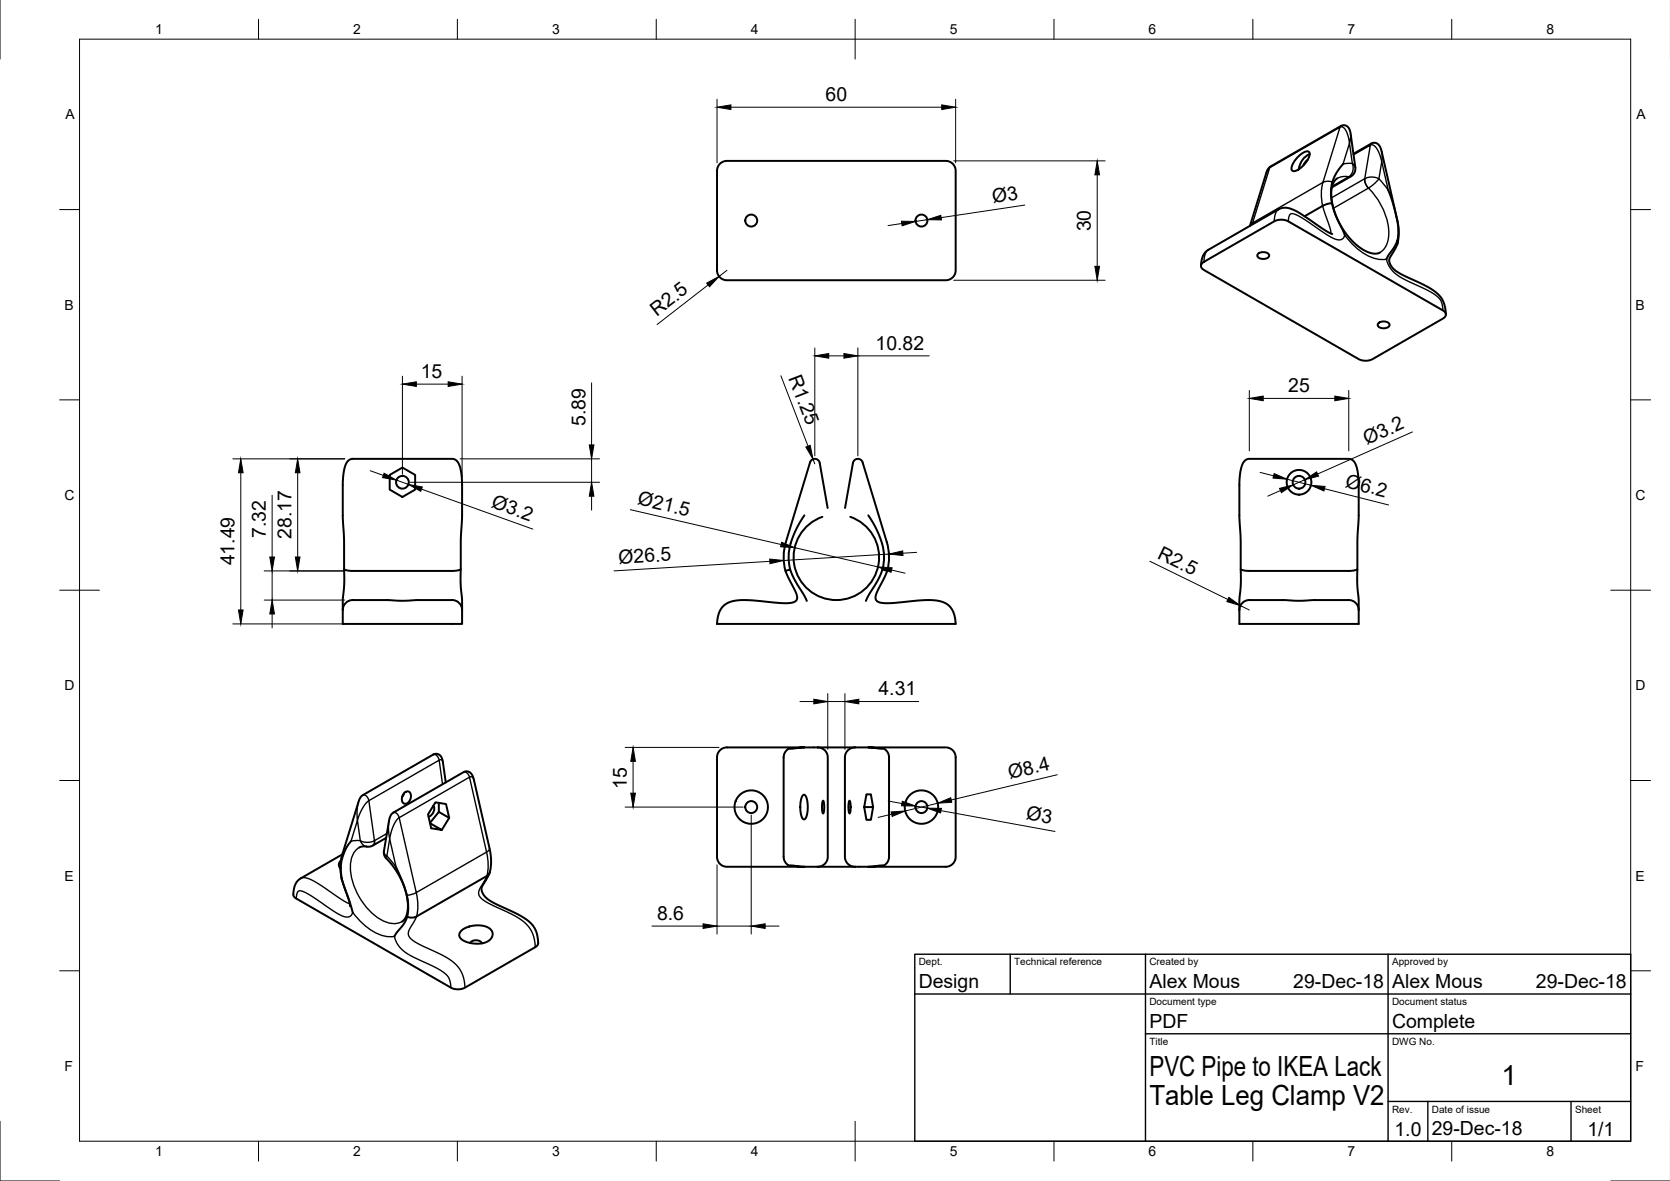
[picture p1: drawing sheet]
<svg xmlns="http://www.w3.org/2000/svg" width="420mm" height="297mm" viewBox="0 0 420 297" stroke-linecap="round" stroke-linejoin="round" font-family="sans-serif">
<!-- layer: Visible -->
<g fill="none" stroke="#000" stroke-width=".5">
<path d="M326.7 39.4l1.4-1.1a.85 .85 0 0 1 1.2-.1 .85 .85 0 0 1 .1 1.2l-1.3 2-1.8 1.4a.85 .85 0 0 1-1.2 .1 .85 .85 0 0 1 0-1.2l.6-1.2zM329.5 38.8a4.6 4.6 0 0 0-2.7 3.8M340.5 38.7l4.5-2.6a1.92 1.92 0 0 1 2.6 1.9l4.1 18.1 .2 2.7-.3 2.5M181.1 41.2a2.49 2.49 0 0 1 1.8-.7h55a2.5 2.5 0 0 1 2.5 2.5v25a2.5 2.5 0 0 1-2.5 2.5h-55a2.5 2.5 0 0 1-2.5-2.5v-25a2.49 2.49 0 0 1 .7-1.8zM328.2 54.4l4.7-2.7 1.4-.5a.64 .64 0 0 1 .8 0 .64 .64 0 0 1 .2 .7l1 2.8 2 4.4M329 40.3l-.6 .5-.5 .8M335.1 47.1l4.9-2.8 .7-.7 .3-.7v-.9l-1.3-8.8-.4-1.1-.9-.6-1 .2-18.1 10.5-.7 1.3-4.1 13.3M335.2 58.9l-1.8-1-7.4-4.9-2-.7h-1.5l-18.7 10.7-.7 .6-.5 .8-.4 2.4M336.4 44.9l-.7 .7-.5 1-.2 1.4v1.7l.7 3.4 1.6 3.7 2.4 3.3 2.7 2.3 1.5 .9 1.2 .4 1.1 .1 1-.3M337.9 41.3l-1.3 1.7-1 1.7a9.6 9.6 0 0 0-.5 6.4M349.3 47.8l1 2.7 .8 3.1a16.7 16.7 0 0 1 .5 6.9M302.5 66.1l18.2-10.5 1.2-.3h1.3l.9 .4 39.4 22.7a1.03 1.03 0 0 1-.5 1.7l-17.7 10.3-1.2 .3-1.4-.1-.9-.3-39.3-22.7a.94 .94 0 0 1 0-1.5z"/>
<path d="M316.5 63.9a1.96 1.96 0 0 1 2.8 .2 1.3 1.3 0 0 1-1.7 1 .9 .9 0 0 1-1-.2 .9 .9 0 0 1-.1-1zM351.6 60.5l-.8 1.6-2 3.1M351.6 60.5l-.2 1.2-1.9 3.5 .1 .8 .4 .9 .7 .9 1.3 .9 6.8 3.2 2.7 1.9 1 1 .7 1.3 .6 3M346.8 81.3a1.96 1.96 0 0 1 2.8 .3 1.3 1.3 0 0 1-1.7 1 .9 .9 0 0 1-1-.3 .9 .9 0 0 1-.1-1zM98 119.4l3.2-1.8 3.2 1.8v3.7l-3.2 1.9-3.2-1.9zM217 116.3l6.1 20a13.3 13.3 0 0 1 .1 7.3M217 116.3a1.25 1.25 0 0 0-1.2-.9 1.25 1.25 0 0 0-1.2 1l-2 11.4M202.4 129.6l-1.5 2.5-1.4 2.8a13.8 13.8 0 0 0-.7 8.3M208.2 127.8l-2-11.4a1.25 1.25 0 0 0-1.1-1 1.25 1.25 0 0 0-1.3 .9l-6.1 20a13.3 13.3 0 0 0-.1 7.3M213.9 130a10.8 10.8 0 0 1 5.2 16.5 10.8 10.8 0 0 1-17.3 0 10.8 10.8 0 0 1 5.1-16.5M218.5 129.6l1.5 2.5 1.2 2.7a13.9 13.9 0 0 1 .8 8.4M86.2 153.4v3.5h30.1v-3.5"/>
<path d="M86.2 153.4a2.5 2.5 0 0 1 2.5-2.5h8.8l3.6 .2 3.9-.2h8.8a2.5 2.5 0 0 1 2.5 2.5M86.6 143.2l2.1 .4h25.1l1.7-.2a.28 .28 0 0 1 .4-.2 .28 .28 0 0 1 0 .5v3.1l.3 3.9 .1 2.7M115.9 143.2v-7.7l.4-5.5-.1-8.8-.4-3.5-.4-1.1-.5-.7-1.1-.5-25.6 .1-.8 .5-.5 1-.4 1.6-.2 2.1-.1 9.3 .4 5.8v10l-.4 7.6M222 143.2l1.2 .4-2.8 5.8-.1 1.2 .4 .6 .9 .4 1.5 .1 9.9-.8 2.1 .1 1.7 .3 1.5 .7 1.1 1.2 .7 1.5 .3 2.2h-60l.3-2.2 .7-1.5 1-1.1 1.6-.8 1.6-.3 2.2-.1 9.9 .8 1.6-.1 .8-.4 .4-.5v-.9l-2.9-6.2 .7-.2a.41 .41 0 0 1 .5-.1 .41 .41 0 0 1 .2 .4l.9 2.1 3.1 5.3M222 143.2l-1.1 2.6-3 5.3M311.8 153.4a2.5 2.5 0 0 1 2.5-2.5h8.8l3.5 .2 3.9-.2h8.8a2.5 2.5 0 0 1 2.5 2.5M311.8 153.4v3.5h30v-3.5M312.1 143.2l2.2 .4h25l1.7-.2a.28 .28 0 0 1 .5-.2 .28 .28 0 0 1 0 .5v3.1l.3 4v2.6M341.5 143.2v-7.7l.3-5.5v-8.8l-.4-3.5-.4-1.1-.5-.7-1.2-.5-25.5 .1-.8 .5-.5 1-.4 1.6-.2 2.1-.1 9.3 .3 5.8 .1 10-.4 7.6M101.7 199.5l-.5 1M101.7 199.4a.99 .99 0 0 1 1.4-.2 .99 .99 0 0 1 .3 1.3l-.3 .8a1.07 1.07 0 0 1-1.4 .8 1.07 1.07 0 0 1-.6-1.5zM112.1 196.8l-.9-6-.7-1-1-.2-18.2 10.4-.5 .4-.6 1.2-4.1 13.4-.4 2.2v1.7l.3 2.1 2.7 8.4"/>
<path d="M181.1 188.7a5.3 5.3 0 0 1 3.6-.7h17.7l-4 .3a2.39 2.39 0 0 0-1.2 2.2v25a2.32 2.32 0 0 0 1.3 2.2l3.9 .3h-19.5a2.5 2.5 0 0 1-2.5-2.5v-25a2.5 2.5 0 0 1 .7-1.8zM202.4 188h3.3M205.7 188h9.4M205.7 188l1 .2 .8 .5 .5 .7 .3 1.1-.1 25.2-.2 1-.6 .7-.8 .4-.9 .2M215.1 188h3.4M215.1 188l-1 .2-.7 .5-.6 .8-.2 1v25.2l.2 .9 .6 .8 .8 .4 .9 .2M223.7 190.5a2.29 2.29 0 0 0-1.3-2.2l-3.9-.3h19.4a2.5 2.5 0 0 1 2.5 2.5v25a2.97 2.97 0 0 1-3.6 2.5h-18.3l3.9-.3a2.39 2.39 0 0 0 1.3-2.2v-25M85.8 216.4l-.5 1 .4 1.1M86.1 214.9l-10.7 6.2-.9 1-.6 1.6a1.77 1.77 0 0 0 .4 2.1l39.1 22.6 1 .3 1.3 .1 1.2-.3 17.9-10.3a1.59 1.59 0 0 0 .5-2.1l-.7-2.6-.7-.9-1.1-1-2.4-1.6-6.6-3.1-1.3-.9-.7-.8-.6-1v-1l2-3.6M88.3 211.6l-1 1.3-.8 1.9a10.6 10.6 0 0 0-.5 6.3M97.2 210.7l-3.7 2.1-2.2 .1-.9 .3M99.7 218.2l2.2 5.3a14.5 14.5 0 0 1 .5 7.1"/>
<path d="M109 202.7a2.05 2.05 0 0 1-1.2 2.7M110.4 201.9v2.3l2.6 1.5M110.4 204.2l-2.2 2.8M113 205.7l-.8-3.5-2.6-.4-1.9 3 .8 3.5 2.6 .5-2.9-1.7M113 205.7l-1.9 3.1M202 200a.61 .61 0 0 1 .7 .1 .61 .61 0 0 1 .2 .6l.3 2.3-.3 2.4a.61 .61 0 0 1-.6 .7 .61 .61 0 0 1-.6-.7l-.3-1.4v-1.6l.2-1.5zM202.4 218h3.3M205.7 218h9.4M207 201.4l.3 .8v1.9a.3 .3 0 0 1 0 .3 .3 .3 0 0 1-.3 .1l-.2-1.5zM213.7 201.4l.3 .9-.1 1.8a.26 .26 0 0 1 .1 .3 .26 .26 0 0 1-.3 .1l-.2-1.7zM215.1 218h3.4M217.4 203h2.3l-.6 3.2h-1.1l-.6-3.2 .6-3.2h1.1l.6 3.2"/>
<path d="M86 221l1.8 5.3 .2 1.6M102.4 230.6l1.2 .2 1.2-.3 17.7-10.2 .6-.7 .4-2.5-.2-3.1-4.1-18-.5-1.2-.6-.6a1.44 1.44 0 0 0-1.5 0l-17.6 10.2-.8 .9-1.6 9.4 .3 .9 1.8 2 1.5 2.3 1.2 2.5 .8 2.1 .4 2.4-.1 2.2-.5 1.7-.9 1M102.4 230.6l-.8 1.8-2.4 3.1M116 234.1l.9-.6 1.3-.5 1.4-.2h1.6l1.2 .3 .9 .5 .5 .7 .1 .8-.4 1-1.1 .8-1.5 .4h-2l-1.7-.4-1.2-.8-.5-.9zM118.3 237.2a1.87 1.87 0 0 1 2.9 .1"/>
<circle cx="189" cy="55.5" r="1.5"/>
<circle cx="231.8" cy="55.5" r="1.5"/>
<circle cx="101.2" cy="121.3" r="1.6"/>
<circle cx="326.8" cy="121.3" r="3.1"/>
<circle cx="326.8" cy="121.3" r="1.6"/>
<circle cx="189" cy="203" r="4.2"/>
<circle cx="189" cy="203" r="1.5"/>
<circle cx="231.8" cy="203" r="4.2"/>
<circle cx="231.8" cy="203" r="1.5"/>
</g>
<!-- layer: Visible Narrow -->
<g fill="none" stroke="#000" stroke-width=".35">
<path d="M337.4 31.7l-.3 .3a1.4 1.4 0 0 1 1.7 1.3l.7 2.7 .3-2.3M339.5 36l.7 5.1-2.3 .2zM340.5 38.9l4.3-2.4-1.4 8.4-8.4 4.9M345 36.1l-.2 .4a1.64 1.64 0 0 1 1.9 1.4l.9 2.8-.7 4.3 2.4 2.8-1.7-7.1v-2.5M315 56.5l.1-.4-.6 .7M319.4 42.2l17.7-10.2-4.3 13.9-17.7 10.2zM319.7 41.9l-.7 .7-.4 1M321.7 52.7l-.8 1-.3 2M324.1 55.7l.4-1.7 .4-.3 .5 .1 2.1 1 6 4 2.3 1.3 1 .2h.6l.6-.5 .3-.7a14.4 14.4 0 0 0 8.7 6.1h1.8l.9 2.1 1.8 1.9 2.1 1.2 5.8 2.7 2.1 1.3 1.1 1.5 .4 2.2M332.8 45.9a15.5 15.5 0 0 0 1.2 9.6l.7 2.1 .1 1.1M335.2 45.8l-1.5-.2-.9 .3M339.3 44.5l-4.1 2.4"/>
<path d="M339.3 44.5l-1.5-.1-1.4 .5M339.3 44.5h.1M339.9 44.4l-.6 .1M341 42l-.3-.5-.5-.4 .2 1-.1 1-.4 .8-.6 .6M343.4 44.9l1.5-.4 1.6 .3a.25 .25 0 0 1 .3 .1 .25 .25 0 0 1-.1 .3l-1.1 1.1-1.3 1M343.4 44.9l.2 1.5 .7 .9M344.3 47.3a15.9 15.9 0 0 1 4.9 13.1 4.7 4.7 0 0 1-2 3.1M344.3 47.3l-8.8 5.1M351.5 55.1v.2M304 62.8l-.8 1.1-.3 2M91.3 200a1.3 1.3 0 0 1 1.4 1.5l-1.5 1.8-1.3 3v-2.6l.3-2M109 189.8a1.43 1.43 0 0 1 1.5 1.4l.6-.1 .3 .7"/>
<path d="M111.3 197.3l-.8-6.1-17.7 10.2 1.4 10M116.7 194.2a1.38 1.38 0 0 1 1.4 1.3l.7-.1 .5 .9M86.1 215v.8M89.9 206.3l.7 5.1-2.3 .2zM90.4 213.2a5.8 5.8 0 0 0-2.2 6 16.5 16.5 0 0 0 8.5 12.6 5 5 0 0 0 4.4 0M94.2 211.4l-1.8 .5-1.8-.5 .7 1.1 .9 .4M94.2 211.4a1.15 1.15 0 0 1-.4 1.3M96.6 214.1l.3 .8a.6 .6 0 0 1 .2 .9l.1 .1M97.3 209.6l-3.1 1.8M99 204.4a1.38 1.38 0 0 1 1.4 1.3M100.4 205.7l17.7-10.2 4.3 18.8-17.7 10.2zM100.4 205.7l-.7 .7-.7 1.3-1 3.3 1.7 7.2-2.4-2.9 .7-4.3-.3-2.4 .1-2"/>
<path d="M123.2 213.4l-.2 .4-.6 .5a9.8 9.8 0 0 1-.3 6.9l-1.6 2.9-.1 .7 .4 .8 1.8 1.4 6.8 3.3 2.6 1.7 1.1 1.2 .8 1.4 .5 1.6 .3 2M74.5 226l.4-1.7 .4-.2h.5l2.1 1 6 4.1 2.1 1.1 1.1 .3h.7l.6-.4 .3-.8a14.4 14.4 0 0 0 8.7 6.2l1.8-.1 .9 2.2 1.8 1.8 2.1 1.2 5.8 2.7 2.1 1.4 1.1 1.4 .4 2.2M75.6 220.9l1.3-.1 1.8 .7 7.3 4.8 2 1M102.4 225.2l2.3-.7a9.8 9.8 0 0 1-.3 6.9l-1.6 2.9v.8l.3 .7 1.8 1.4 6.8 3.3 2.7 1.8 1.1 1.2 .8 1.4 .4 1.5 .3 2"/>
</g>
<g fill="#000">
<circle cx="343.4" cy="44.9" r=".17"/>
<circle cx="344.3" cy="47.3" r=".17"/>
</g>
<!-- layer: Border -->
<g fill="none" stroke="#000" stroke-width=".25">
<path d="M0 -.1v15M20 9.9h390.3v277.1h-390.3zM65 4.8v5.1M115.1 4.8v5.1M165.1 4.8v5.1M215.1 4.8v10.1M265.2 4.8v5.1M315.2 4.8v5.1M365.2 4.8v5.1M15 52.7h5M410.3 52.7h5M15 100.6h5"/>
<path d="M410.3 100.6h5M15 148.4h10M405.3 148.4h10M15 196.3h5M410.3 196.3h5M15 244.2h5M410.3 244.2h5M0 282v15h15M65 287v5M115.1 287v5M165.1 287v5M215.1 282v10"/>
<path d="M265.2 287v5M315.2 287v5M365.2 287v5M405.3 297h14.9"/>
</g>
<!-- layer: TitleBlock -->
<path d="M230.2 240h180.1v47h-180.1zM230.2 250h180.1M254.2 240v10M288.2 240v47M349.2 240v47M288.2 260h122.1M349.2 277h61.1M359.2 277v10M395.3 277v10" fill="none" stroke="#000" stroke-width=".35"/>
<!-- layer: Dimensions -->
<g fill="none" stroke="#000" stroke-width=".25">
<path d="M180.4 25v16M183.9 27h53M240.4 25v16M226.9 56.2l-3.5 .5M233.3 55.3l-3 .4M239.9 40.5h38.2M257.8 51.6l-21 3.1M276 44v23M178.2 71.7l-12.9 9.9M182.9 68l-2 1.5M239.9 70.5h38.2M101.2 94.6v24.7"/>
<path d="M104.7 96.6h8.1M116.3 94.6v25.4M148.8 96.3v15.6M196.5 94.5l6.8 17.7M205 87.5v27.2M208.5 89.5h3.8M215.8 87.5v27.2M215.8 89.5h18M314.3 98.2v15.2M339.3 98.2v15.2M58.6 115.4h28.1M60.6 118.9v34.5"/>
<path d="M74.9 118.9v21.2M93.1 118.4l3.3 1.2M115.8 115.4h35M148.8 115.4v5.9M204.6 115.5l.4 1.2M317 118.8l3.4 .9M317.8 100.2h18M355.4 108.6l-23.9 10.6M68.5 124.6v15.5M99.7 120.8l3.1 1M103.2 121.3h47.6M106.1 123l27.9 10.1"/>
<path d="M148.8 124.8v3.5M158.6 128.2l37.9 8.8M199.9 137.7l21 4.9M223.6 139.4l-26.4 1.6M230.6 138.9l-3.5 .2M322.2 123.4l-3.2 1.4M323.8 120.5l6 1.6M328.3 120.6l-2.9 1.3M333.2 122.9l16.2 4.1M58.6 156.9h28.1M66.5 143.6h20.2M66.5 150.9h20.2"/>
<path d="M68.5 143.6v7.3M68.5 154.4v3.5M193.7 141.2l-39.2 2.4M224.3 143.4l3.4 .8M289.3 141.2l19.6 9.6M312.1 152.3l2.2 1.1M201.3 176.4h3.5M208.3 174.4v14.1M208.3 176.4h4.3M212.6 174.4v14.1M216.1 176.4h15M157.3 188h23.6"/>
<path d="M159.3 191.5v8M266 194.9l-26.7 6.3M157.3 203h29.7M180.4 217.5v17.4M189 205v29.9M223.5 201.5l3.4 .6M224.3 204.8l-3.4 .8M230.4 202.7l2.9 .6M235.9 202l-8.2 2M236.8 203.9l28.6 5.2M164 232.9h12.9M180.4 232.9h8.6"/>
<path d="M192.5 232.9h3.5"/>
</g>
<g fill="#000" stroke="#000" stroke-width=".25">
<path d="M180.4 27l3.5-.6v1.1zM236.9 26.4l3.5 .6-3.5 .5zM226.8 55.6l3.5 .1-3.3 1.1zM233.3 55.3l3.4-1.1 .2 1.1zM276 40.5l.6 3.5h-1.1zM177.8 71.2l3.1-1.7-2.4 2.6zM275.5 67h1.1l-.6 3.5zM101.2 96.6l3.5-.6v1.2zM112.8 96l3.5 .6-3.5 .6zM205 89.5l3.5-.6v1.2zM212.3 88.9l3.5 .6-3.5 .6zM314.3 100.2l3.5-.6v1.2z"/>
<path d="M335.8 99.6l3.5 .6-3.5 .6zM60.6 115.4l.6 3.5h-1.2zM74.9 115.4l.6 3.5h-1.2zM96.6 119l3.1 1.8-3.5-.7zM148.3 111.9h1.1l-.6 3.5zM202.7 112.4l1.1-.4 .8 3.5zM320.6 119.1l3.2 1.4-3.5-.3zM328.3 120.6l3-1.9 .4 1.1zM102.8 121.8l3.4 .7-.3 1.1zM148.8 121.3l.6 3.5h-1.1zM196.7 136.4l3.2 1.3-3.5-.2zM223.6 139.4l3.5-.8 .1 1.1z"/>
<path d="M321.9 122.8l3.5-.9-3 2zM329.8 122.1l3.6 .3-.3 1.1zM60 153.4h1.2l-.6 3.5zM68.5 150.9l.6 3.5h-1.2zM67.9 140.1h1.2l-.6 3.5zM74.3 140.1h1.2l-.6 3.5zM193.7 140.6l3.5 .4-3.5 .8zM220.9 142.6l3.5 .2-.2 1.1zM309.2 150.3l2.9 2-3.4-1zM204.8 175.9l3.5 .5-3.5 .6zM212.6 176.4l3.5-.5v1.1zM158.7 199.5h1.2l-.6 3.5z"/>
<path d="M159.3 188l.6 3.5h-1.2zM224.2 204.2l3.5-.2-3.2 1.3zM227 201.5l3.4 1.2h-3.6zM233.3 203.3h3.6l-.3 1.2zM235.9 202l3.3-1.4 .3 1.2zM176.9 232.3l3.5 .6-3.5 .6zM189 232.9l3.5-.6v1.2z"/>
</g>
<g font-size="7">
<text x="289.2" y="270.5">PVC Pipe to IKEA Lack</text>
<text x="377.8" y="272.9">1</text>
<text x="289.2" y="278">Table Leg Clamp V2</text>
</g>
<g font-size="4.9">
<text x="207.7" y="25.4">60</text>
<text x="249.9" y="51.1" transform="rotate(-9 249.9 51.1)">Ø3</text>
<text x="274.5" y="58.2" transform="rotate(-90 274.5 58.2)">30</text>
<text x="165.2" y="79.7" transform="rotate(-38 165.2 79.7)">R2.5</text>
<text x="220.3" y="87.9">10.82</text>
<text x="105.9" y="95.1">15</text>
<text x="198.3" y="95" transform="rotate(69 198.3 95)">R1.25</text>
<text x="324.1" y="98.6">25</text>
<text x="147.3" y="107.1" transform="rotate(-90 147.3 107.1)">5.89</text>
<text x="343.9" y="111.9" transform="rotate(-24 343.9 111.9)">Ø3.2</text>
<text x="338.3" y="122.5" transform="rotate(14 338.3 122.5)">Ø6.2</text>
<text x="123.4" y="127.5" transform="rotate(20 123.4 127.5)">Ø3.2</text>
<text x="160.2" y="126.9" transform="rotate(13 160.2 126.9)">Ø21.5</text>
<text x="66.9" y="135.3" transform="rotate(-90 66.9 135.3)">7.32</text>
<text x="73.3" y="135.6" transform="rotate(-90 73.3 135.6)">28.17</text>
<text x="59" y="142.2" transform="rotate(-90 59 142.2)">41.49</text>
<text x="155.7" y="141.9" transform="rotate(-4 155.7 141.9)">Ø26.5</text>
<text x="291" y="140.3" transform="rotate(26 291 140.3)">R2.5</text>
<text x="221" y="174.9">4.31</text>
<text x="254.1" y="196" transform="rotate(-13 254.1 196)">Ø8.4</text>
<text x="157.7" y="198.4" transform="rotate(-90 157.7 198.4)">15</text>
<text x="258" y="206.1" transform="rotate(10 258 206.1)">Ø3</text>
<text x="165.3" y="231.4">8.6</text>
<text x="231.2" y="248.5">Design</text>
<text x="289.2" y="248.5">Alex Mous</text>
<text x="325.4" y="248.5">29-Dec-18</text>
<text x="350.2" y="248.5">Alex Mous</text>
<text x="386.4" y="248.5">29-Dec-18</text>
<text x="289.2" y="258.5">PDF</text>
<text x="350.2" y="258.5">Complete</text>
<text x="350.8" y="285.7">1.0</text>
<text x="360.2" y="285.5">29-Dec-18</text>
<text x="399.4" y="285.7">1/1</text>
</g>
<g font-size="3.5">
<text x="39" y="8.6">1</text>
<text x="88.9" y="8.6">2</text>
<text x="138.9" y="8.6">3</text>
<text x="188.9" y="8.6">4</text>
<text x="239" y="8.6">5</text>
<text x="288.9" y="8.6">6</text>
<text x="339" y="8.6">7</text>
<text x="389.1" y="8.6">8</text>
<text x="16.4" y="30">A</text>
<text x="411.7" y="30">A</text>
<text x="16.2" y="77.9">B</text>
<text x="411.5" y="77.9">B</text>
<text x="16.3" y="125.8">C</text>
<text x="411.5" y="125.8">C</text>
<text x="16.2" y="173.6">D</text>
<text x="411.5" y="173.6">D</text>
<text x="16.3" y="221.5">E</text>
<text x="411.5" y="221.5">E</text>
<text x="16.3" y="269.4">F</text>
<text x="411.5" y="269.4">F</text>
<text x="39" y="290.8">1</text>
<text x="88.9" y="290.8">2</text>
<text x="138.9" y="290.8">3</text>
<text x="188.9" y="290.8">4</text>
<text x="239" y="290.8">5</text>
<text x="288.9" y="290.8">6</text>
<text x="339" y="290.8">7</text>
<text x="389.1" y="290.8">8</text>
</g>
<g font-size="2.5">
<text x="231.2" y="242.8">Dept.</text>
<text x="255.2" y="242.8">Technical reference</text>
<text x="289.2" y="242.8">Created by</text>
<text x="350.2" y="242.8">Approved by</text>
<text x="289.2" y="252.8">Document type</text>
<text x="350.2" y="252.8">Document status</text>
<text x="289.2" y="262.8">Title</text>
<text x="350.2" y="262.8">DWG No.</text>
<text x="350.2" y="279.8">Rev.</text>
<text x="360.2" y="279.8">Date of issue</text>
<text x="396.3" y="279.8">Sheet</text>
</g>
</svg>
